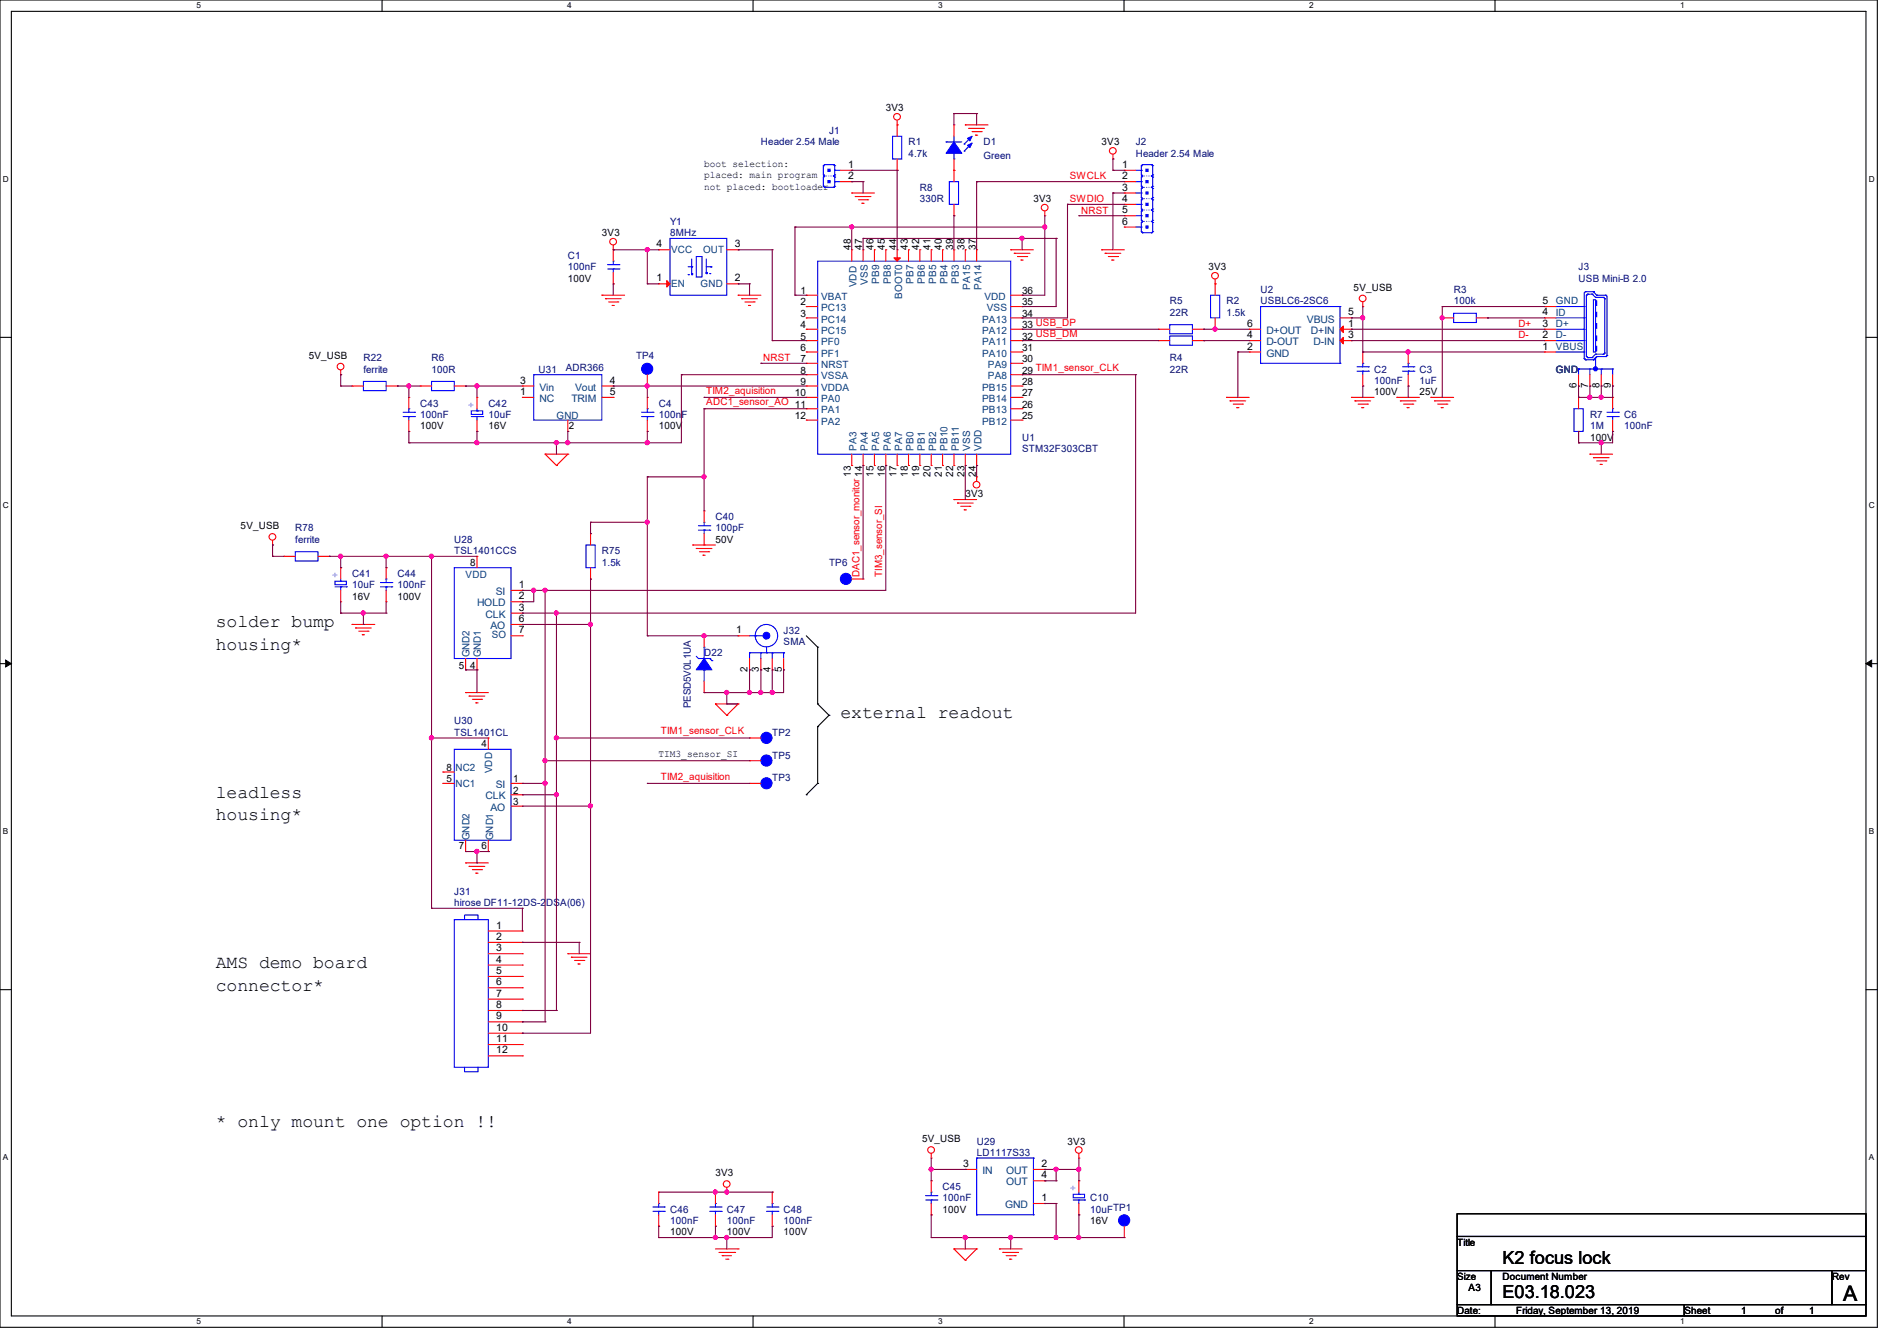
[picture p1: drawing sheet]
<svg xmlns="http://www.w3.org/2000/svg" width="297mm" height="210mm" viewBox="0 0 297 210" stroke-linecap="round" stroke-linejoin="round" font-family="sans-serif">
<path d="M0 0h293.9v207.9h-293.9zM1.8 1.8h290.3v204.3h-290.3z" fill="none" stroke="#000" stroke-width=".17"/>
<g fill="#fff">
<path d="M30.8 .2h.7v1.4h-.7z"/>
<path d="M30.8 206.2h.7v1.4h-.7z"/>
</g>
<path d="M59.8 0v1.8M59.8 206.1v1.8" fill="none" stroke="#000" stroke-width=".17"/>
<g fill="#fff">
<path d="M88.8 .2h.7v1.4h-.7z"/>
<path d="M88.8 206.2h.7v1.4h-.7z"/>
</g>
<path d="M117.9 0v1.8M117.9 206.1v1.8" fill="none" stroke="#000" stroke-width=".17"/>
<g fill="#fff">
<path d="M146.9 .2h.7v1.4h-.7z"/>
<path d="M146.9 206.2h.7v1.4h-.7z"/>
</g>
<path d="M176 0v1.8M176 206.1v1.8" fill="none" stroke="#000" stroke-width=".17"/>
<g fill="#fff">
<path d="M205 .2h.7v1.4h-.7z"/>
<path d="M205 206.2h.7v1.4h-.7z"/>
</g>
<path d="M234.1 0v1.8M234.1 206.1v1.8" fill="none" stroke="#000" stroke-width=".17"/>
<g fill="#fff">
<path d="M263.1 .2h.6v1.4h-.6z"/>
<path d="M263.1 206.2h.6v1.4h-.6z"/>
<path d="M.5 27.3h.9v1.4h-.9z"/>
<path d="M292.6 27.3h.9v1.4h-.9z"/>
<path d="M.5 78.4h.9v1.4h-.9z"/>
<path d="M292.6 78.4h.9v1.4h-.9z"/>
</g>
<path d="M0 52.8h1.8M292.1 52.8h1.8" fill="none" stroke="#000" stroke-width=".17"/>
<g fill="#fff">
<path d="M.5 129.5h.8v1.4h-.8z"/>
<path d="M292.6 129.5h.8v1.4h-.8z"/>
</g>
<path d="M0 103.9h1.8M292.1 103.9h1.8" fill="none" stroke="#000" stroke-width=".17"/>
<path d="M.9 103.4l.9 .5-.9 .5zM292.1 103.9l.9-.5v1z" fill="#000" stroke="#000" stroke-width=".16"/>
<g fill="#fff">
<path d="M.5 180.5h.8v1.4h-.8z"/>
<path d="M292.6 180.5h.8v1.4h-.8z"/>
</g>
<g fill="none" stroke="#000" stroke-width=".17">
<path d="M126.2 99.6l1.8 1.7M128 101.3h.1M128 110.2h.1M128 113.8h.1M128 101.3v8.9M128 113.8v8.9M128 110.2l1.8 1.8M129.8 112h.1M129.8 112l-1.8 1.8M126.2 124.5h.1M128 122.7h.1M128 122.7l-1.8 1.8"/>
<path d="M0 155h1.8M292.1 155h1.8M228.1 190.1h64v3.5h-64zM228.1 193.6h64v5.4h-64zM228.1 199h5.4v5.3h-5.4zM233.5 199h53.3v5.3h-53.3zM286.8 199h5.3v5.3h-5.3zM228.1 204.3h35.6v1.8h-35.6zM263.7 204.3h28.4v1.8h-28.4z"/>
</g>
<g fill="none" stroke="#f00" stroke-width=".17">
<path d="M140.5 19.6h.1M140.5 18.8v2.5M149.4 19.6h.1M149.4 19.6v1.7M151.1 19.6h.1M151.1 19.6h3.6M96 39.1h.1M96 38.4v2.5M103.1 39.1h.1M103.1 39.1h1.8M113.8 39.1h1.8M115.6 39.1h.1"/>
<path d="M131.6 26.7h1.7M131.6 28.4h1.7M133.3 30.2h.1M133.3 26.7h.1M133.3 28.4h.1M133.3 39.1h.1M133.3 30.2h3.6M133.3 39.1v1.8M133.9 30.8h.1M133.9 30.8h2.5M134.4 31.3h1.4M135 31.8h.1"/>
<path d="M135 31.8h.3M135.1 39.1h.1M135.1 39.1v1.8M135.8 31.3h.1M136.9 39.1h.1M136.9 39.1v1.8M138.7 39.1h.1M138.7 39.1v1.8M140.5 39.1h.1M140.5 26.7h.1M140.5 24.9v1.8M140.5 39.1v1.8"/>
<path d="M142.2 39.1h.1M142.2 39.1v1.8M144 39.1h.1M144 39.1v1.8M145.8 39.1h.1M145.8 39.1v1.8M147.6 39.1h.1M147.6 39.1v1.8M149.4 39.1h.1M149.4 33.8h.1M149.4 26.7h.1M149.4 24.9v3.5"/>
<path d="M149.4 32v1.8M149.4 39.1v1.8M151.1 39.1h.1M151.1 39.1v1.8M151.7 20.1h.1M151.7 20.1h2.4M152.2 20.6h1.4M152.7 21.2h.1M152.7 21.2h.4M152.9 39.1h.1M152.9 39.1v1.8M153.6 20.6h.1"/>
<path d="M158.2 39.1h.1M158.2 39.1h3.6M158.8 39.7h.1M158.8 39.7h2.4M163.6 33.8h.1M163.6 33.1v.7M172.5 39.1h.1M172.5 39.1h3.5M173 39.7h.1M173 39.7h2.5M174.2 24.9h.1M174.2 24.2v.7"/>
<path d="M176 26.7h.1M176 28.4h.1M176 30.2h.1M176 32h.1M176 33.8h.1M176 35.6h.1M176 30.2h1.8M176 26.7h1.8M176 28.4h1.8M176 32h1.8M176 33.8h1.8M176 35.6h1.8"/>
<path d="M53.3 58.7h.1M53.3 58v.7M94.2 46.2h.1M94.2 46.2h3.6M94.8 46.8h.1M94.8 46.8h2.4M95.3 47.3h1.4M95.8 47.8h.1M95.8 47.8h.4M96 44.4h.1M96 42.7v1.7M96.7 47.3h.1"/>
<path d="M101.3 58.7v1.8M103.1 44.4h.1M103.1 44.4h1.8M113.8 44.4h1.8M115.6 46.2h.1M115.6 44.4h.1M115.6 46.2h3.5M116.1 46.8h.1M116.1 46.8h2.5M116.6 47.3h1.5M117.2 47.8h.1M117.2 47.8h.3"/>
<path d="M118.1 47.3h.1M126.2 46.2h.1M126.2 48h.1M126.2 49.8h.1M126.2 51.6h.1M126.2 53.3h.1M126.2 55.1h.1M126.2 56.9h.1M126.2 58.7h.1M126.2 46.2h1.8M126.2 55.1h1.8M126.2 53.3h1.8"/>
<path d="M126.2 51.6h1.8M126.2 49.8h1.8M126.2 48h1.8M126.2 56.9h1.8M126.2 58.7h1.8M158.2 46.2h1.8M158.2 55.1h1.8M158.2 53.3h1.8M158.2 51.6h1.8M158.2 49.8h1.8M158.2 48h1.8M158.2 56.9h1.8"/>
<path d="M158.2 58.7h1.8M159.3 40.2h1.4M159.9 40.7h.1M159.9 40.7h.3M160 58.7h.1M160 56.9h.1M160 55.1h.1M160 53.3h.1M160 51.6h.1M160 49.8h.1M160 48h.1M160 46.2h.1"/>
<path d="M160.7 40.2h.1M173.5 40.2h1.5M174.1 40.7h.1M174.1 40.7h.3M175 40.2h.1M181.4 51.6h.1M181.4 53.3h.1M181.4 53.3h1.7M181.4 51.6h1.7M186.7 53.3h1.8M186.7 51.6h1.8M188.5 51.6h.1"/>
<path d="M188.5 53.3h.1M190.2 44.4h.1M190.2 51.6h.1M190.2 43.7v2.5M190.2 49.8v1.8M195.6 55.1h.1M195.6 51.6h.1M195.6 53.3h.1M195.6 55.1h1.8M195.6 53.3h1.8M195.6 51.6h1.8M209.8 53.3h1.8"/>
<path d="M209.8 51.6h1.8M209.8 49.8h1.8M211.6 51.6h.1M211.6 53.3h.1M211.6 49.8h.1M213.4 48h.1M213.4 55.1h.1M213.4 47.3v.7M213.4 55.1v1.8M213.4 58.7v1.8M220.5 55.1h.1M220.5 55.1v1.8"/>
<path d="M220.5 58.7v1.8M225.8 49.8h.1M225.8 49.8h1.8M231.1 49.8h1.8M232.9 49.8h.1M241.8 55.1h.1M241.8 53.3h.1M241.8 51.6h.1M241.8 49.8h.1M241.8 48h.1M241.8 55.1h1.8M241.8 53.3h1.8"/>
<path d="M241.8 51.6h1.8M241.8 49.8h1.8M241.8 48h1.8M247.1 58.7v1.8M248.9 58.7v1.8M250.7 58.7v1.8M252.5 58.7v1.8M55.1 60.5h.1M55.1 60.5h1.8M60.5 60.5h1.7M62.2 60.5h.1M64 67.6h.1"/>
<path d="M64 62.2h.1M64 62.2v1.8M64 65.8v1.8M65.8 60.5h.1M65.8 60.5h1.8M71.1 60.5h1.8M72.9 60.5h.1M74.7 62.2h.1M74.7 67.6h.1M74.7 62.2v1.8M74.7 65.8v1.8M81.8 62.2h.1"/>
<path d="M81.8 60.5h.1M81.8 62.2h1.8M81.8 60.5h1.8M85.3 71.1h.1M85.3 71.1h3.6M85.3 71.1l1.8 1.8M87.1 72.9h.1M88.9 71.1h.1M88.9 67.6h.1M88.9 71.1l-1.8 1.8M88.9 65.8v1.8M94.2 62.2h1.8"/>
<path d="M94.2 60.5h1.8M96 60.5h.1M96 62.2h.1M101.3 67.6h.1M101.3 62.2h.1M101.3 60.5h.1M101.3 62.2v1.8M101.3 65.8v1.8M126.2 60.5h.1M126.2 62.2h.1M126.2 64h.1M126.2 65.8h.1"/>
<path d="M126.2 62.2h1.8M126.2 60.5h1.8M126.2 64h1.8M126.2 65.8h1.8M133.3 72.9h.1M133.3 71.1v1.8M135.1 72.9h.1M135.1 71.1v1.8M136.9 72.9h.1M136.9 71.1v1.8M138.7 72.9h.1M138.7 71.1v1.8"/>
<path d="M140.5 72.9h.1M140.5 71.1v1.8M142.2 72.9h.1M142.2 71.1v1.8M144 72.9h.1M144 71.1v1.8M145.8 72.9h.1M145.8 71.1v1.8M147.6 72.9h.1M147.6 71.1v1.8M149.4 78.2h.1M149.4 72.9h.1"/>
<path d="M149.4 78.2h3.5M149.4 71.1v1.8M149.9 78.8h.1M149.9 78.8h2.5M150.4 79.3h1.4M151 79.8h.1M151 79.8h.3M151.1 72.9h.1M151.1 71.1v1.8M151.8 79.3h.1M152.9 74.7h.1M152.9 72.9h.1"/>
<path d="M152.9 71.1v1.8M152.9 74.7v.7M158.2 62.2h1.8M158.2 60.5h1.8M158.2 64h1.8M158.2 65.8h1.8M160 65.8h.1M160 64h.1M160 62.2h.1M160 60.5h.1M192 62.2h.1M192 62.2h3.6"/>
<path d="M192.6 62.8h.1M192.6 62.8h2.4M193.1 63.3h1.4M193.6 63.8h.1M193.6 63.8h.4M194.5 63.3h.1M211.6 62.2h.1M211.6 62.2h3.5M212.1 62.8h.1M212.1 62.8h2.5M212.6 63.3h1.5M213.2 63.8h.1"/>
<path d="M213.2 63.8h.3M213.4 60.5h.1M214.1 63.3h.1M218.7 62.2h.1M218.7 62.2h3.5M219.2 62.8h.1M219.2 62.8h2.5M219.8 63.3h1.4M220.3 63.8h.1M220.3 63.8h.3M220.5 60.5h.1M221.2 63.3h.1"/>
<path d="M224 62.2h.1M224 62.2h3.6M224.6 62.8h.1M224.6 62.8h2.4M225.1 63.3h1.4M225.6 63.8h.1M225.6 63.8h.4M226.5 63.3h.1M247.1 60.5h.1M247.1 69.3h.1M247.1 62.2h.1M247.1 62.2v1.8"/>
<path d="M247.1 67.6v1.7M248.9 71.1h.1M248.9 60.5h.1M248.9 71.1h3.6M249.5 71.7h.1M249.5 71.7h2.4M250 72.2h1.4M250.5 72.7h.1M250.5 72.7h.4M250.7 60.5h.1M251.4 72.2h.1M252.5 60.5h.1"/>
<path d="M252.5 67.6h.1M252.5 62.2h.1M252.5 62.2v1.8M252.5 65.8v1.8M42.7 85.3h.1M42.7 84.6v.7M44.4 87.1h.1M44.4 87.1h1.8M49.8 87.1h1.8M51.6 87.1h.1M53.3 88.9h.1M53.3 94.2h.1"/>
<path d="M53.3 88.9v1.8M53.3 92.5v1.7M55.1 97.8h.1M55.1 97.8h3.6M55.7 98.3h.1M55.7 98.3h2.4M56.2 98.8h1.4M56.7 99.4h.1M56.7 99.4h.4M57.6 98.8h.1M60.5 94.2h.1M60.5 88.9h.1"/>
<path d="M60.5 88.9v1.8M60.5 92.5v1.7M74.7 87.1h.1M74.7 87.1v1.8M80 97.8h1.8M80 99.6h1.8M80 92.5h1.8M80 94.2h1.8M80 96h1.8M81.8 92.5h.1M81.8 94.2h.1M81.8 96h.1"/>
<path d="M81.8 97.8h.1M81.8 99.6h.1M92.5 90.7h.1M92.5 83.6h.1M92.5 83.6v1.7M92.5 88.9v1.8M108.5 85.3h.1M108.5 85.3h3.5M109 85.9h.1M109 85.9h2.5M109.5 86.4h1.5M110.1 87h.1"/>
<path d="M110.1 87h.3M110.2 85.3h.1M110.2 80h.1M110.2 99.6h.1M110.2 80v1.8M110.2 83.6v1.7M110.2 99.6v1.7M111 86.4h.1M115.6 99.6h.1M115.6 99.6h1.7M133.3 90.7h1.8M135.1 90.7h.1"/>
<path d="M72.9 108.5h.1M72.9 104.9h.1M72.9 108.5h3.6M72.9 103.1v1.8M73.4 109h.1M73.4 109h2.5M74 109.5h1.4M74.5 110.1h.1M74.5 110.1h.3M74.7 104.9h.1M74.7 103.1v1.8M75.4 109.5h.1"/>
<path d="M76.5 115.6h.1M76.5 115.6v1.7M110.2 108.5h.1M110.2 106.7v1.8M112 110.2h.1M112 110.2h3.6M112 110.2l1.8 1.8M113.8 112h.1M115.6 110.2h.1M115.6 110.2l-1.8 1.8M117.3 115.6h.1M117.3 104.9h.1"/>
<path d="M117.3 119.1h.1M117.3 115.6h1.8M117.3 103.1v1.8M117.3 119.1h1.8M119.1 104.9h.1M119.1 103.1v1.8M120.9 104.9h.1M120.9 103.1v1.8M122.7 104.9h.1M122.7 103.1v1.8M69.3 122.7h.1M69.3 120.9h.1"/>
<path d="M69.3 122.7h1.8M69.3 120.9h1.8M72.9 135.1h.1M72.9 133.3h.1M72.9 135.1h3.6M72.9 131.6v1.7M73.4 135.7h.1M73.4 135.7h2.5M74 136.2h1.4M74.5 136.7h.1M74.5 136.7h.3M75.4 136.2h.1"/>
<path d="M76.5 133.3h.1M76.5 131.6v1.7M80 122.7h1.8M80 124.5h1.8M80 126.2h1.8M81.8 122.7h.1M81.8 124.5h.1M81.8 126.2h.1M117.3 122.7h.1M117.3 122.7h1.8M76.5 149.4h5.3M76.5 145.8h5.3"/>
<path d="M76.5 147.6h5.3M76.5 151.1h5.3M76.5 152.9h5.3M76.5 154.7h5.3M76.5 156.5h5.3M76.5 158.2h5.3M81.8 145.8h.1M81.8 147.6h.1M81.8 149.4h.1M81.8 151.1h.1M81.8 152.9h.1M81.8 154.7h.1"/>
<path d="M81.8 156.5h.1M81.8 158.2h.1M88.9 149.4h.1M88.9 149.4h3.6M89.5 149.9h.1M89.5 149.9h2.4M90 150.4h1.4M90.5 151h.1M90.5 151h.3M91.4 150.4h.1M76.5 160h5.3M76.5 161.8h5.3"/>
<path d="M76.5 163.6h5.3M76.5 165.4h5.3M81.8 160h.1M81.8 161.8h.1M81.8 163.6h.1M81.8 165.4h.1M103.1 192h.1M103.1 186.7h.1M103.1 186.7v1.8M103.1 190.2v1.8M112 192h.1M112 186.7h.1"/>
<path d="M112 195.6h3.6M112 186.7v1.8M112 190.2v1.8M112.6 196.1h2.4M113.1 196.6h.1M113.1 196.6h1.4M113.6 197.2h.4M113.8 186.7h.1M113.8 186v.7M114 197.2h.1M115 196.1h.1M115.6 195.6h.1"/>
<path d="M120.9 192h.1M120.9 186.7h.1M120.9 186.7v1.8M120.9 190.2v1.8M145.8 181.4h.1M145.8 190.2h.1M145.8 184.9h.1M145.8 180.6v.8M145.8 184.9v1.8M145.8 188.5v1.7M149.4 195.6h.1M149.4 195.6h3.5"/>
<path d="M149.4 195.6l1.7 1.8M151.1 197.4h.1M151.1 183.1h.1M151.1 183.1h1.8M152.9 195.6h.1M152.9 195.6l-1.8 1.8M156.5 195.6h.1M156.5 195.6h3.5M157 196.1h.1M157 196.1h2.5M157.5 196.6h1.5M158.1 197.2h.1"/>
<path d="M158.1 197.2h.3M159 196.6h.1M161.8 188.5h1.8M161.8 183.1h1.8M161.8 184.9h1.8M163.6 188.5h.1M163.6 183.1h.1M163.6 184.9h.1M168.9 181.4h.1M168.9 184.9h.1M168.9 190.2h.1M168.9 180.6v.8"/>
<path d="M168.9 184.9v1.8M168.9 188.5v1.7M176 193.8h.1M176 192v1.8"/>
<circle cx="140.5" cy="18.3" r=".52"/>
<circle cx="96" cy="37.8" r=".52"/>
<circle cx="163.6" cy="32.5" r=".52"/>
<circle cx="174.2" cy="23.6" r=".52"/>
<circle cx="53.3" cy="57.4" r=".52"/>
<circle cx="190.2" cy="43.2" r=".52"/>
<circle cx="213.3" cy="46.7" r=".52"/>
<circle cx="152.9" cy="75.9" r=".52"/>
<circle cx="42.7" cy="84.1" r=".52"/>
<circle cx="113.8" cy="185.4" r=".52"/>
<circle cx="145.8" cy="180.1" r=".52"/>
<circle cx="168.9" cy="180.1" r=".52"/>
</g>
<g fill="none" stroke="#00f" stroke-width=".17">
<path d="M104.9 37.3h8.9v8.9h-8.9zM128.9 27.4h.1M128.9 26h.1M128.9 27.7h.1M128.9 29.2h.1M128.9 27.4l.2 .2M128.9 26v1.4M128.9 27.7v1.5M128.9 29.2l.2 .1M129.1 25.8h.1M129.1 27.6h.1M129.1 29.3h.1"/>
<path d="M129.1 25.8l-.2 .2M129.1 25.8h1.4M129.1 27.6l-.2 .1M129.1 29.3h1.4M130.5 27.6h.1M130.5 25.8h.1M130.5 29.3h.1M130.5 25.8l.2 .2M130.5 27.6l.2 .1M130.7 26h.1M130.7 27.4h.1M130.7 26.7h.1"/>
<path d="M130.7 29.2h.1M130.7 27.7h.1M130.7 28.4h.1M130.7 27.4l-.2 .2M130.7 26v1.4M130.7 27.7v1.5M130.7 26.7h.9M130.7 29.2l-.2 .1M130.7 28.4h.9M139.7 21.3h1.5v3.6h-1.5zM148.1 22.2h.1M148.1 22.2h2.5"/>
<path d="M148.6 28.4h1.5v3.6h-1.5zM149.4 24.9h.1M149.4 21.3v3.6M151 23.7h.1M151 22.6h.1M152 22.6l-1 1.1M152 21.5l-1 1.1M177.8 26.7h.9M177.8 28.4h.9M177.8 30.2h.9M177.8 32h.9M177.8 33.8h.9"/>
<path d="M177.8 35.6h.9M178.7 27.7h.1M178.7 26h.1M178.7 27.4h.1M178.7 29.2h.1M178.7 26.7h.1M178.7 28.4h.1M178.7 30.9h.1M178.7 29.5h.1M178.7 30.2h.1M178.7 32.7h.1M178.7 32h.1"/>
<path d="M178.7 31.3h.1M178.7 33.1h.1M178.7 34.5h.1M178.7 33.8h.1M178.7 36.3h.1M178.7 35.6h.1M178.7 34.8h.1M178.7 27.4l.2 .2M178.7 29.2l.2 .1M178.7 26v1.4M178.7 27.7v1.5M178.7 29.5v1.4"/>
<path d="M178.7 31.3v1.4M178.7 33.1v1.4M178.7 34.8v1.5M178.7 30.9l.2 .2M178.7 32.7l.2 .2M178.7 34.5l.2 .2M178.7 36.3l.2 .1M178.9 27.6h.1M178.9 25.8h.1M178.9 29.3h.1M178.9 31.1h.1M178.9 32.9h.1"/>
<path d="M178.9 34.7h.1M178.9 36.4h.1M178.9 25.8h1.4M178.9 27.6l-.2 .1M178.9 25.8l-.2 .2M178.9 29.3l-.2 .2M178.9 31.1l-.2 .2M178.9 32.9l-.2 .2M178.9 36.4h1.4M178.9 34.7l-.2 .1M180.3 25.8h.1M180.3 27.6h.1"/>
<path d="M180.3 29.3h.1M180.3 31.1h.1M180.3 32.9h.1M180.3 36.4h.1M180.3 34.7h.1M180.3 25.8l.2 .2M180.3 27.6l.2 .1M180.3 29.3l.2 .2M180.3 31.1l.2 .2M180.3 32.9l.2 .2M180.3 34.7l.2 .1M180.5 29.2h.1"/>
<path d="M180.5 27.4h.1M180.5 26h.1M180.5 27.7h.1M180.5 29.5h.1M180.5 30.9h.1M180.5 31.3h.1M180.5 32.7h.1M180.5 34.5h.1M180.5 33.1h.1M180.5 36.3h.1M180.5 34.8h.1M180.5 29.2l-.2 .1"/>
<path d="M180.5 27.4l-.2 .2M180.5 26v1.4M180.5 27.7v1.5M180.5 29.5v1.4M180.5 31.3v1.4M180.5 33.1v1.4M180.5 34.8v1.5M180.5 30.9l-.2 .2M180.5 32.7l-.2 .2M180.5 34.5l-.2 .2M180.5 36.3l-.2 .1M56.9 59.7h3.6v1.5h-3.6z"/>
<path d="M67.6 59.7h3.5v1.5h-3.5zM83.6 58.7h10.6v7.1h-10.6zM95.1 42.1h1.8M95.1 41.4h1.8M96 40.9h.1M96 42.1h.1M96 40.9v.5M96 42.1v.6M96.9 42.1h.1M96.9 41.4h.1M107.7 43h.1M107.7 41.8h.6"/>
<path d="M108.3 42.8h.1M108.3 43h.1M108.3 41.8h.1M108.3 40.6v2.4M109 40.2h.9v3.2h-.9zM110.6 42.8h.1M110.6 42.7h.1M110.6 40.6v2.2M110.6 41.8h.7M111.1 42.8h.1M111.3 41.8h.1M128 40.9h30.2v30.2h-30.2z"/>
<path d="M183.1 50.8h3.6v1.5h-3.6zM183.1 52.6h3.6v1.5h-3.6zM189.5 46.2h1.5v3.6h-1.5zM197.4 48h.1M197.4 56.9h.1M197.4 48h12.4M197.4 48v8.9M197.4 56.9h12.4M209.8 56.9h.1M209.8 48h.1M209.8 48v8.9M212.5 58.1h1.7"/>
<path d="M212.5 57.4h1.7M213.4 56.9h.1M213.4 58.1h.1M213.4 56.9v.5M213.4 58.1v.6M214.2 58.1h.1M214.2 57.4h.1M219.6 58.1h1.8M219.6 57.4h1.8M220.5 56.9h.1M220.5 58.1h.1M220.5 56.9v.5"/>
<path d="M220.5 58.1v.6M221.4 58.1h.1M221.4 57.4h.1M227.6 49.1h3.5v1.4h-3.5zM243.6 48h4.4M243.6 49.8h4.4M243.6 51.6h4.4M243.6 53.3h4.4M243.6 55.1h4.4M247.1 57.8h.1M247.1 57.8h5.4M247.1 57.8v.9"/>
<path d="M248 56.2h.1M248 48h.1M248 49.8h.1M248 51.6h.1M248 53.3h.1M248 55.1h.1M248 56.2l.2 .1M248.2 45.7h.1M248.2 56.3h.1M248.2 45.7l-.2 .2v10.3M248.2 56.3h1.3M248.2 45.7h1.3"/>
<path d="M248.4 46.2h.1M248.4 55.8h.1M248.4 46.2v9.6M248.4 55.8l.2 .2M248.6 56h.1M248.6 46.1h.1M248.6 46.1l-.2 .1M248.6 56h.7M248.6 46.1h.7M248.9 57.8h.1M248.9 57.8v.9M249.3 56h.1"/>
<path d="M249.3 46.1h.1M249.3 46.1l.5 .5M249.5 46.9h.3v8.2h-.3zM249.5 56.3h.1M249.5 45.7h.1M249.5 45.7l.5 .5M249.8 47.1h.2v.7h-.2zM249.8 48.9h.2v.7h-.2zM249.8 50.7h.2v.7h-.2zM249.8 52.6h.2v.7h-.2zM249.8 54.2h.2v.7h-.2zM249.8 55.5h.1"/>
<path d="M249.8 46.6h.1M249.8 56h.1M249.8 55.5l-.5 .5M249.8 55.5h1.2M249.8 46.6h1.2M249.8 56v1.8M250 55.8h.1M250 46.2h.1M250 55.8h1.4M250 55.8l-.5 .5M250 46.2h1.4M250.7 57.8h.1"/>
<path d="M250.7 57.8v.9M251 55.5h.1M251 46.6h.1M251 46.6l.2 .2M251.2 55.3h.1M251.2 46.8h.1M251.2 55.3l-.2 .2M251.2 46.8v8.5M251.4 55.8h.1M251.4 46.2h.1M251.4 46.2l.2 .2v9.3M251.6 55.7h.1"/>
<path d="M251.6 55.7l-.2 .1M252.5 57.8h.1M252.5 57.8v.9M63.1 65.2h1.8M63.1 64.6h1.8M64 64h.1M64 65.2h.1M64 64v.6M64 65.2v.6M64.9 65.2h.1M64.9 64.6h.1M73.8 64.3h1.8v.6h-1.8z"/>
<path d="M73.8 65.2h1.8M74.7 64.3h.1M74.7 65.2h.1M74.7 64v.3M74.7 65.2v.6M75.6 65.2h.1M100.5 65.2h1.7M100.5 64.6h1.7M101.3 64h.1M101.3 65.2h.1M101.3 64v.6M101.3 65.2v.6"/>
<path d="M102.2 65.2h.1M102.2 64.6h.1M246.4 64h1.5v3.6h-1.5zM251.6 65.2h1.8M251.6 64.6h1.8M252.5 64h.1M252.5 65.2h.1M252.5 64v.6M252.5 65.2v.6M253.4 65.2h.1M253.4 64.6h.1M46.2 86.4h3.6v1.4h-3.6z"/>
<path d="M52.5 91h1.7v.6h-1.7zM52.5 91.9h1.7M53.3 91h.1M53.3 91.9h.1M53.3 90.7v.3M53.3 91.9v.6M54.2 91.9h.1M59.6 91.9h1.7M59.6 91.2h1.7M60.5 90.7h.1M60.5 91.9h.1M60.5 90.7v.5"/>
<path d="M60.5 91.9v.6M61.3 91.9h.1M61.3 91.2h.1M71.1 88.9h8.9v14.2h-8.9zM91.7 85.3h1.5v3.6h-1.5zM109.3 83h1.8M109.3 82.3h1.8M110.2 81.8h.1M110.2 83h.1M110.2 81.8v.5M110.2 83v.6M111.1 83h.1"/>
<path d="M111.1 82.3h.1M117.3 99.6h2.7M118.2 99.6h.1M71.1 117.3h8.9v14.3h-8.9zM109 102.8l.3 .3M109.3 103.1h.1M109.3 103.1h1.8M110.2 104.9h.1M110.2 101.3h.1M110.2 101.3v1.8M110.2 104.9v1.8M111.1 103.1h.1"/>
<path d="M111.1 103.1l.4 .4M111.5 103.5h.1M117.3 102.2h.1M117.3 102.2h5.4M117.3 102.2v.9M119.1 102.2h.1M119.1 102.2v.9M120 102.2h.1M120 101.3v.9M120.9 102.2h.1M120.9 102.2v.9M122.7 102.2h.1"/>
<path d="M122.7 102.2v.9M71.1 144h5.4v23.1h-5.4zM72.7 144v-.7h2.1v.7M72.7 167.1v.8h2.1v-.8M102.2 189.7h1.8M102.2 189h1.8M103.1 188.5h.1M103.1 189.7h.1M103.1 188.5v.5M103.1 189.7v.5M104 189.7h.1M104 189h.1"/>
<path d="M111.1 189.7h1.8M111.1 189h1.8M112 188.5h.1M112 189.7h.1M112 188.5v.5M112 189.7v.5M112.9 189.7h.1M112.9 189h.1M120 189.7h1.8M120 189h1.8M120.9 188.5h.1M120.9 189.7h.1"/>
<path d="M120.9 188.5v.5M120.9 189.7v.5M121.8 189.7h.1M121.8 189h.1M144.9 187.9h1.8M144.9 187.2h1.8M145.8 186.7h.1M145.8 187.9h.1M145.8 186.7v.5M145.8 187.9v.6M146.7 187.9h.1M146.7 187.2h.1"/>
<path d="M152.9 190.2h.1M152.9 181.4h.1M152.9 181.4v8.8M152.9 190.2h8.9M152.9 181.4h8.9M161.8 190.2h.1M161.8 181.4h.1M161.8 181.4v8.8M168 187h1.8v.6h-1.8zM168 187.9h1.8M168.9 187h.1M168.9 187.9h.1"/>
<path d="M168.9 186.7v.3M168.9 187.9v.6M169.8 187.9h.1"/>
<circle cx="120" cy="99.5" r="1.76"/>
</g>
<g fill="#00f" stroke="#00f" stroke-width=".17">
<path d="M129.6 26.5h.4v.3h-.4z" fill-rule="evenodd"/>
<path d="M129.6 28.3h.4v.3h-.4z" fill-rule="evenodd"/>
<path d="M179.4 26.5h.3v.3h-.3z" fill-rule="evenodd"/>
<path d="M179.4 28.3h.3v.3h-.3z" fill-rule="evenodd"/>
<path d="M179.4 30.1h.3v.3h-.3z" fill-rule="evenodd"/>
<path d="M179.4 31.8h.3v.4h-.3z" fill-rule="evenodd"/>
<path d="M179.4 33.6h.3v.4h-.3z" fill-rule="evenodd"/>
<path d="M179.4 35.4h.3v.3h-.3z" fill-rule="evenodd"/>
<path d="M149.4 22.2l1.2 1.8h-2.5z" fill-rule="evenodd"/>
<path d="M151.5 22.8l.7-.4-.4 .7z" fill-rule="evenodd"/>
<path d="M151.5 21.7l.7-.4-.4 .8z" fill-rule="evenodd"/>
<path d="M110.2 103.1l1.3 1.8h-2.5z" fill-rule="evenodd"/>
<circle cx="249.8" cy="57.8" r=".32"/>
<circle cx="176" cy="191.1" r=".87"/>
<circle cx="120" cy="115.5" r=".87"/>
<circle cx="120" cy="122.7" r=".87"/>
<circle cx="120" cy="99.5" r=".53"/>
<circle cx="120" cy="119.1" r=".87"/>
<circle cx="132.4" cy="90.7" r=".87"/>
<circle cx="101.3" cy="57.8" r=".87"/>
</g>
<path d="M129.1 27.6h1.4M130.5 27.6h.1M178.9 27.6h1.4M178.9 29.3h1.4M178.9 31.1h1.4M178.9 32.9h1.4M178.9 34.7h1.4M180.3 27.6h.1M180.3 29.3h.1M180.3 31.1h.1M180.3 32.9h.1M180.3 34.7h.1" fill="none" stroke="#00f" stroke-width=".17" stroke-dasharray="0 .3"/>
<g fill="#f00" stroke="#f00" stroke-width=".17">
<path d="M140 40.4h1l-.5 .5z"/>
<path d="M104.4 43.9l.5 .5-.5 .6z"/>
<path d="M209.8 51.6l.5-.5v1z"/>
<path d="M209.8 53.3l.5-.5v1z"/>
</g>
<g fill="none" stroke="#800040" stroke-width=".17">
<path d="M149.4 17.8h.1M149.4 17.8v1.8M149.4 17.8h3.5M152.9 17.8h.1M152.9 17.8v1.8M96 39.1h.1M96 39.1h7.1M101.3 39.1h.1M101.3 39.1v5.3M115.6 39.1h.1M115.6 39.1h5.3M120.9 39.1h.1"/>
<path d="M120.9 39.1v14.2M124.5 35.6h.1M124.5 35.6v10.6M124.5 35.6h39.1M133.3 26.7h.1M133.3 28.4h.1M133.3 35.6h.1M133.3 26.7h7.2M133.3 28.4h1.8M133.3 35.6v3.5M135.1 28.4h.1M135.1 37.3h.1"/>
<path d="M135.1 28.4v1.8M135.1 37.3v1.8M135.1 37.3h30.3M140.5 26.7h.1M140.5 26.7v12.4M149.4 33.8h.1M149.4 33.8v5.3M152.9 28.4h.1M152.9 28.4v10.7M152.9 28.4h23.1M160 37.3h.1M160 37.3v1.8"/>
<path d="M163.6 35.6h.1M163.6 33.8v12.4h-3.6M165.4 37.3h.1M165.4 37.3v10.7h-5.4M167.1 32h.1M167.1 32h8.9M167.1 32v17.8h-7.1M168.9 33.8h.1M168.9 33.8h7.1M174.2 24.9h.1M174.2 26.7h.1M174.2 30.2h.1"/>
<path d="M174.2 24.9v1.8M174.2 30.2v8.9M174.2 26.7h1.8M174.2 30.2h1.8M53.3 58.7h.1M53.3 58.7v1.8M96 44.4h.1M96 44.4v1.8M101.3 44.4h.1M101.3 44.4h1.8M106.7 58.7h.1M106.7 58.7h19.5"/>
<path d="M106.7 58.7v10.6h-42.7M115.6 44.4h.1M115.6 44.4h1.7M117.3 44.4h.1M117.3 44.4v1.8M119.1 56.9h.1M119.1 56.9h7.1M120.9 53.3h.1M120.9 53.3h5.3M124.5 46.2h.1M124.5 46.2h1.7M160 46.2h.1"/>
<path d="M160 48h.1M160 49.8h.1M160 51.6h.1M160 53.3h.1M160 58.7h.1M160 51.6h21.4M160 53.3h21.4M160 58.7h17.8M177.8 58.7h.1M177.8 58.7v37.3h-96M188.5 51.6h.1M188.5 53.3h.1"/>
<path d="M188.5 51.6h7.1M188.5 53.3h7.1M190.2 51.6h.1M193.8 55.1h.1M193.8 55.1v7.1M193.8 55.1h1.8M211.6 51.6h.1M211.6 53.3h.1M211.6 49.8h.1M211.6 49.8h1.8M211.6 51.6h30.2M211.6 53.3h30.2"/>
<path d="M213.4 49.8h.1M213.4 55.1h.1M213.4 48v7.1M213.4 55.1h28.4M220.5 55.1h.1M225.8 48h.1M225.8 49.8h.1M225.8 48h16M225.8 48v14.2M232.9 49.8h.1M232.9 49.8h8.9M53.3 60.5h.1"/>
<path d="M53.3 60.5h1.8M62.2 60.5h.1M62.2 60.5h3.6M64 60.5h.1M64 69.3h.1M64 67.6h.1M64 60.5v1.7M64 67.6v1.7M72.9 60.5h.1M72.9 60.5h8.9M74.7 60.5h.1M74.7 67.6h.1"/>
<path d="M74.7 69.3h.1M74.7 60.5v1.7M74.7 67.6v1.7M87.1 69.3h.1M87.1 69.3v1.8M88.9 67.6h.1M88.9 69.3h.1M88.9 67.6v1.7M96 60.5h.1M96 60.5h30.2M101.3 67.6h.1M101.3 69.3h.1"/>
<path d="M101.3 60.5h.1M101.3 74.7h.1M101.3 60.5v1.7M101.3 67.6v1.7M101.3 74.7v24.9M101.3 74.7h8.9M110.2 62.2h.1M110.2 64h.1M110.2 74.7h.1M110.2 62.2h16M110.2 64h16M110.2 64v16"/>
<path d="M135.1 72.9h.1M135.1 72.9v17.8M138.7 72.9h.1M138.7 72.9v19.6h-56.9M151.1 72.9h.1M151.1 72.9v5.3M152.9 72.9h.1M152.9 72.9v1.8M213.4 60.5h.1M213.4 60.5v1.7M220.5 60.5h.1M220.5 60.5v1.7"/>
<path d="M247.1 60.5h.1M247.1 62.2h.1M247.1 67.6h.1M247.1 69.3h.1M247.1 60.5v1.7M247.1 67.6v1.7M248.9 60.5h.1M248.9 62.2h.1M248.9 60.5v1.7M250.7 60.5h.1M250.7 62.2h.1M250.7 69.3h.1"/>
<path d="M250.7 60.5v1.7M250.7 69.3v1.8M252.5 60.5h.1M252.5 67.6h.1M252.5 60.5v1.7h-5.4M252.5 67.6v1.7h-5.4M42.7 85.3h.1M42.7 87.1h.1M42.7 87.1h1.7M42.7 85.3v1.8M51.6 87.1h.1M51.6 87.1h23.1"/>
<path d="M53.3 96h.1M53.3 88.9h.1M53.3 87.1h.1M53.3 96h7.2M53.3 87.1v1.8M53.3 94.2v1.8M56.9 96h.1M56.9 97.8h.1M56.9 96v1.8M60.5 87.1h.1M60.5 96h.1M60.5 88.9h.1"/>
<path d="M60.5 87.1v1.8M60.5 94.2v1.8M67.6 87.1h.1M67.6 87.1v55.1M81.8 92.5h.1M81.8 96h.1M81.8 94.2h.1M81.8 97.8h10.7M83.6 92.5h.1M83.6 92.5v1.7h-1.8M85.3 92.5h.1M85.3 92.5v67.5"/>
<path d="M87.1 96h.1M87.1 96v62.2M92.5 81.8h.1M92.5 97.8h.1M92.5 90.7h.1M92.5 83.6h.1M92.5 81.8h8.8M92.5 81.8v1.8M92.5 90.7v71.1h-10.7M101.3 99.6h.1M101.3 81.8h.1M101.3 99.6h14.3"/>
<path d="M110.2 99.6h.1M67.6 115.6h.1M67.6 115.6h8.9M72.9 104.9h.1M72.9 104.9h1.8M74.7 104.9h.1M74.7 104.9v3.6M85.3 119.1h.1M85.3 119.1h32M87.1 115.6h.1M87.1 115.6h30.2M110.2 108.5h.1"/>
<path d="M113.8 108.5h.1M113.8 110.2h.1M113.8 108.5v1.7M113.8 110.2h1.8M117.3 104.9h.1M117.3 108.5h.1M117.3 104.9v3.6M119.1 104.9h.1M119.1 108.5h.1M119.1 104.9v3.6M120.9 104.9h.1M120.9 108.5h.1"/>
<path d="M120.9 104.9v3.6M122.7 104.9h.1M122.7 104.9v3.6h-12.5M72.9 133.3h3.6M74.7 133.3h.1M74.7 135.1h.1M74.7 133.3v1.8M76.5 133.3h.1M81.8 122.7h.1M81.8 124.5h.1M81.8 122.7h3.5M81.8 124.5h5.3"/>
<path d="M81.8 126.2h10.7M92.5 126.2h.1M101.3 122.7h.1M101.3 122.7h16M67.6 142.2h.1M67.6 142.2h14.2M81.8 147.6h.1M81.8 142.2h.1M81.8 158.2h.1M81.8 147.6h8.9M81.8 142.2v3.6M81.8 158.2h5.3"/>
<path d="M87.1 158.2h.1M90.7 147.6h.1M90.7 147.6v1.8M81.8 160h.1M81.8 161.8h.1M81.8 160h3.5M85.3 160h.1M103.1 192h.1M103.1 193.8h.1M103.1 186.7h17.8M103.1 192v1.8M112 186.7h.1"/>
<path d="M112 192h.1M112 193.8h.1M112 192v1.8M113.8 193.8h.1M113.8 186.7h.1M113.8 193.8v1.8M120.9 186.7h.1M120.9 192h.1M120.9 192v1.8h-17.8M145.8 183.1h.1M145.8 193.8h.1M145.8 190.2h.1"/>
<path d="M145.8 184.9h.1M145.8 193.8h30.2M145.8 183.1h5.3M145.8 181.4v3.5M145.8 190.2v3.6M151.1 183.1h.1M151.1 193.8h.1M151.1 193.8v1.8M158.2 193.8h.1M158.2 193.8v1.8M163.6 183.1h.1M163.6 184.9h.1"/>
<path d="M163.6 188.5h.1M163.6 183.1h5.3M163.6 184.9h1.8M163.6 188.5h1.8M165.4 188.5h.1M165.4 193.8h.1M165.4 183.1h.1M165.4 184.9h.1M165.4 183.1v1.8M165.4 188.5v5.3M168.9 190.2h.1M168.9 193.8h.1"/>
<path d="M168.9 183.1h.1M168.9 184.9h.1M168.9 181.4v3.5M168.9 190.2v3.6"/>
</g>
<g fill="#f0f" stroke="#f0f" stroke-width=".17">
<circle cx="163.6" cy="35.5" r=".32"/>
<circle cx="133.3" cy="35.5" r=".32"/>
<circle cx="160" cy="37.3" r=".32"/>
<circle cx="101.3" cy="39.1" r=".32"/>
<circle cx="213.3" cy="49.8" r=".32"/>
<circle cx="225.8" cy="49.8" r=".32"/>
<circle cx="190.2" cy="51.5" r=".32"/>
<circle cx="220.5" cy="55.1" r=".32"/>
<circle cx="248.9" cy="62.2" r=".32"/>
<circle cx="250.7" cy="62.2" r=".32"/>
<circle cx="250.7" cy="69.3" r=".32"/>
<circle cx="110.2" cy="99.5" r=".32"/>
<circle cx="112" cy="186.7" r=".32"/>
<circle cx="112" cy="193.8" r=".32"/>
<circle cx="113.8" cy="193.8" r=".32"/>
<circle cx="145.8" cy="183.1" r=".32"/>
<circle cx="151.1" cy="193.8" r=".32"/>
<circle cx="168.9" cy="193.8" r=".32"/>
<circle cx="165.3" cy="193.8" r=".32"/>
<circle cx="158.2" cy="193.8" r=".32"/>
<circle cx="83.5" cy="92.4" r=".32"/>
<circle cx="110.2" cy="74.7" r=".32"/>
<circle cx="85.3" cy="92.4" r=".32"/>
<circle cx="85.3" cy="119.1" r=".32"/>
<circle cx="87.1" cy="115.5" r=".32"/>
<circle cx="87.1" cy="96" r=".32"/>
<circle cx="92.4" cy="126.2" r=".32"/>
<circle cx="92.4" cy="97.8" r=".32"/>
<circle cx="74.7" cy="60.4" r=".32"/>
<circle cx="64" cy="60.4" r=".32"/>
<circle cx="101.3" cy="60.4" r=".32"/>
<circle cx="87.1" cy="69.3" r=".32"/>
<circle cx="74.7" cy="69.3" r=".32"/>
<circle cx="101.3" cy="69.3" r=".32"/>
<circle cx="88.9" cy="69.3" r=".32"/>
<circle cx="56.9" cy="96" r=".32"/>
<circle cx="67.5" cy="115.5" r=".32"/>
<circle cx="67.5" cy="87.1" r=".32"/>
<circle cx="74.7" cy="133.3" r=".32"/>
<circle cx="113.8" cy="108.4" r=".32"/>
<circle cx="120.9" cy="108.4" r=".32"/>
<circle cx="119.1" cy="108.4" r=".32"/>
<circle cx="117.3" cy="108.4" r=".32"/>
<circle cx="87.1" cy="124.4" r=".32"/>
<circle cx="85.3" cy="122.7" r=".32"/>
<circle cx="101.3" cy="81.8" r=".32"/>
<circle cx="113.8" cy="186.7" r=".32"/>
<circle cx="60.4" cy="87.1" r=".32"/>
<circle cx="53.3" cy="87.1" r=".32"/>
<circle cx="165.3" cy="183.1" r=".32"/>
<circle cx="168.9" cy="183.1" r=".32"/>
</g>
<text font-size="3.3" x="288.6" y="203.7">A</text>
<g font-size="2.8">
<text x="33.8" y="98.3">solder bump</text>
<text x="33.8" y="101.8">housing*</text>
<text x="131.6" y="112.5">external readout</text>
<text x="33.8" y="124.9">leadless</text>
<text x="33.8" y="128.5">housing*</text>
<text x="33.8" y="151.6">AMS demo board</text>
<text x="33.8" y="155.2">connector*</text>
<text x="33.8" y="176.5">* only mount one option !!</text>
<text x="235.2" y="198">K2 focus lock</text>
<text x="235.2" y="203.3">E03.18.023</text>
</g>
<g font-size="1.6">
<text x="138.7" y="17.4">3V3</text>
<text x="172.5" y="22.8">3V3</text>
<text x="110.2" y="26.1">boot selection:</text>
<text x="110.2" y="27.9">placed: main program</text>
<text x="110.2" y="29.7">not placed: bootloader</text>
<text x="132.8" y="26.3">1</text>
<text x="132.8" y="28.1">2</text>
<text x="175.7" y="26.3">1</text>
<text x="175.7" y="28.1">2</text>
<text x="175.7" y="29.8">3</text>
<text x="161.8" y="31.7">3V3</text>
<text x="175.7" y="31.6">4</text>
<text x="175.7" y="33.4">5</text>
<text x="175.7" y="35.2">6</text>
<text x="94.2" y="37">3V3</text>
<text x="102.8" y="38.7">4</text>
<text x="115" y="38.7">3</text>
<text x="133.2" y="39.1" transform="rotate(-90 133.2 39.1)">48</text>
<text x="135" y="39.1" transform="rotate(-90 135 39.1)">47</text>
<text x="136.8" y="39.1" transform="rotate(-90 136.8 39.1)">46</text>
<text x="138.6" y="39.1" transform="rotate(-90 138.6 39.1)">45</text>
<text x="140.3" y="39.1" transform="rotate(-90 140.3 39.1)">44</text>
<text x="142.1" y="39.1" transform="rotate(-90 142.1 39.1)">43</text>
<text x="143.9" y="39.1" transform="rotate(-90 143.9 39.1)">42</text>
<text x="145.7" y="39.1" transform="rotate(-90 145.7 39.1)">41</text>
<text x="147.4" y="39.1" transform="rotate(-90 147.4 39.1)">40</text>
<text x="149.2" y="39.1" transform="rotate(-90 149.2 39.1)">39</text>
<text x="151" y="39.1" transform="rotate(-90 151 39.1)">38</text>
<text x="152.8" y="39.1" transform="rotate(-90 152.8 39.1)">37</text>
<text x="88.9" y="44.1">100V</text>
<text x="102.8" y="44.1">1</text>
<text x="115" y="44.1">2</text>
<text x="125.3" y="46.1">1</text>
<text x="125.3" y="47.8">2</text>
<text x="160" y="47.8">35</text>
<text x="160" y="46.1">36</text>
<text x="189.2" y="42.3">3V3</text>
<text x="211.9" y="45.6">5V_USB</text>
<text x="241.5" y="47.6">5</text>
<text x="125.3" y="49.6">3</text>
<text x="125.3" y="51.4">4</text>
<text x="125.3" y="53.2">5</text>
<text x="160" y="53.2">32 USB_DM</text>
<text x="160" y="51.4">33 USB_DP</text>
<text x="160" y="49.6">34</text>
<text x="195.3" y="51.2">6</text>
<text x="195.3" y="53">4</text>
<text x="211.1" y="51.2">1</text>
<text x="211.1" y="53">3</text>
<text x="211.1" y="49.4">5</text>
<text x="241.5" y="53">2</text>
<text x="241.5" y="51.2">3</text>
<text x="241.5" y="49.4">4</text>
<text x="48.3" y="56.2">5V_USB</text>
<text x="125.3" y="54.9">6</text>
<text x="125.3" y="56.7">7</text>
<text x="125.3" y="58.5">8</text>
<text x="160" y="58.5">29 TIM1_sensor_CLK</text>
<text x="160" y="56.7">30</text>
<text x="160" y="54.9">31</text>
<text x="195.3" y="54.7">2</text>
<text x="241.5" y="54.7">1</text>
<text x="81.5" y="61.8">1</text>
<text x="81.5" y="60.1">3</text>
<text x="95.5" y="60.1">4</text>
<text x="95.5" y="61.8">5</text>
<text x="124.5" y="62.1">10</text>
<text x="124.5" y="65.6">12</text>
<text x="125.3" y="60.3">9</text>
<text x="160" y="65.6">25</text>
<text x="160" y="63.8">26</text>
<text x="160" y="62.1">27</text>
<text x="160" y="60.3">28</text>
<text x="215.2" y="61.9">100V</text>
<text x="222.3" y="61.9">25V</text>
<text x="246.8" y="60.8" transform="rotate(-90 246.8 60.8)">6</text>
<text x="248.6" y="60.8" transform="rotate(-90 248.6 60.8)">7</text>
<text x="250.4" y="60.8" transform="rotate(-90 250.4 60.8)">8</text>
<text x="252.2" y="60.8" transform="rotate(-90 252.2 60.8)">9</text>
<text x="65.8" y="67.2">100V</text>
<text x="76.5" y="67.2">16V</text>
<text x="89.1" y="67.2">2</text>
<text x="103.1" y="67.2">100V</text>
<text x="248.9" y="69">100V</text>
<text x="133.2" y="74.7" transform="rotate(-90 133.2 74.7)">13</text>
<text x="135" y="74.7" transform="rotate(-90 135 74.7)">14</text>
<text x="136.8" y="74.7" transform="rotate(-90 136.8 74.7)">15</text>
<text x="138.6" y="74.7" transform="rotate(-90 138.6 74.7)">16</text>
<text x="140.3" y="74.7" transform="rotate(-90 140.3 74.7)">17</text>
<text x="142.1" y="74.7" transform="rotate(-90 142.1 74.7)">18</text>
<text x="143.9" y="74.7" transform="rotate(-90 143.9 74.7)">19</text>
<text x="145.7" y="74.7" transform="rotate(-90 145.7 74.7)">20</text>
<text x="147.4" y="74.7" transform="rotate(-90 147.4 74.7)">21</text>
<text x="149.2" y="74.7" transform="rotate(-90 149.2 74.7)">22</text>
<text x="151" y="74.7" transform="rotate(-90 151 74.7)">23</text>
<text x="151.1" y="77.9">3V3</text>
<text x="152.8" y="74.7" transform="rotate(-90 152.8 74.7)">24</text>
<text x="37.7" y="82.9">5V_USB</text>
<text x="73.6" y="88.6">8</text>
<text x="112" y="85">50V</text>
<text x="55.1" y="93.9">16V</text>
<text x="62.2" y="93.9">100V</text>
<text x="81.2" y="92.1">1</text>
<text x="81.2" y="93.9">2</text>
<text x="81.2" y="95.6">3</text>
<text x="81.2" y="97.4">6</text>
<text x="81.2" y="99.2">7</text>
<text x="115.2" y="99.2">1</text>
<text x="71.8" y="104.7">5</text>
<text x="73.6" y="104.7">4</text>
<text x="117.1" y="105.2" transform="rotate(-90 117.1 105.2)">2</text>
<text x="118.8" y="105.2" transform="rotate(-90 118.8 105.2)">3</text>
<text x="120.6" y="105.2" transform="rotate(-90 120.6 105.2)">4</text>
<text x="122.4" y="105.2" transform="rotate(-90 122.4 105.2)">5</text>
<text x="75.4" y="117">4</text>
<text x="103.1" y="118.6">TIM3_sensor_SI</text>
<text x="69.9" y="122.5">5</text>
<text x="69.9" y="120.7">8</text>
<text x="80.4" y="122.5">1</text>
<text x="80.4" y="124.3">2</text>
<text x="80.4" y="126.1">3</text>
<text x="71.8" y="133">7</text>
<text x="75.4" y="133">6</text>
<text x="77.7" y="145.4">1</text>
<text x="77.7" y="147.2">2</text>
<text x="77.7" y="149">3</text>
<text x="77.7" y="150.7">4</text>
<text x="77.7" y="152.5">5</text>
<text x="77.7" y="154.3">6</text>
<text x="77.7" y="156.1">7</text>
<text x="77.7" y="157.9">8</text>
<text x="77.7" y="159.6">9</text>
<text x="77.7" y="161.4">10</text>
<text x="77.7" y="163.2">11</text>
<text x="77.7" y="165">12</text>
<text x="144.4" y="178.9">5V_USB</text>
<text x="167.1" y="179.2">3V3</text>
<text x="112" y="184.2">3V3</text>
<text x="150.8" y="182.8">3</text>
<text x="163" y="182.8">2</text>
<text x="163" y="184.5">4</text>
<text x="147.6" y="189.9">100V</text>
<text x="163" y="188.1">1</text>
<text x="170.7" y="191.7">16V</text>
<text x="104.9" y="193.5">100V</text>
<text x="113.8" y="193.5">100V</text>
<text x="122.7" y="193.5">100V</text>
<text x="228.1" y="195.1">Title</text>
<text x="228.1" y="200.4">Size</text>
<text x="229.9" y="202.2">A3</text>
<text x="235.3" y="200.4">Document Number</text>
<text x="286.8" y="200.4">Rev</text>
<text x="228.1" y="205.7">Date:</text>
<text x="237.4" y="205.7">Friday, September 13, 2019</text>
<text x="263.7" y="205.7">Sheet</text>
<text x="272.6" y="205.7">1</text>
<text x="277.9" y="205.7">of</text>
<text x="283.3" y="205.7">1</text>
</g>
<g font-size="1.6" fill="#000080">
<text x="119.1" y="22.8">Header 2.54 Male</text>
<text x="129.8" y="21">J1</text>
<text x="142.2" y="22.8">R1</text>
<text x="154" y="22.8">D1</text>
<text x="177.8" y="22.8">J2</text>
<text x="142.2" y="24.6">4.7k</text>
<text x="144" y="29.9">R8</text>
<text x="154" y="24.9">Green</text>
<text x="177.8" y="24.6">Header 2.54 Male</text>
<text x="104.9" y="35.2">Y1</text>
<text x="144" y="31.7">330R</text>
<text x="88.9" y="40.6">C1</text>
<text x="104.9" y="37">8MHz</text>
<text x="88.9" y="42.3">100nF</text>
<text x="183.1" y="47.7">R5</text>
<text x="192" y="47.7">R2</text>
<text x="197.4" y="45.9">U2</text>
<text x="197.4" y="47.7">USBLC6-2SC6</text>
<text x="227.6" y="45.9">R3</text>
<text x="227.6" y="47.7">100k</text>
<text x="247.2" y="42.3">J3</text>
<text x="247.2" y="44.1">USB Mini-B 2.0</text>
<text x="183.1" y="49.4">22R</text>
<text x="192" y="49.4">1.5k</text>
<text x="56.9" y="56.6">R22</text>
<text x="56.9" y="58.3">ferrite</text>
<text x="67.6" y="56.6">R6</text>
<text x="67.6" y="58.3">100R</text>
<text x="84.3" y="58.3">U31</text>
<text x="88.6" y="58.2">ADR366</text>
<text x="99.6" y="56.2">TP4</text>
<text x="183.1" y="56.6">R4</text>
<text x="183.1" y="58.3">22R</text>
<text x="215.2" y="58.3">C2</text>
<text x="222.3" y="58.3">C3</text>
<text x="65.8" y="63.7">C43</text>
<text x="65.8" y="65.4">100nF</text>
<text x="76.5" y="63.7">C42</text>
<text x="76.5" y="65.4">10uF</text>
<text x="103.1" y="63.7">C4</text>
<text x="103.1" y="65.4">100nF</text>
<text x="215.2" y="60.1">100nF</text>
<text x="222.3" y="60.1">1uF</text>
<text x="248.9" y="65.4">R7</text>
<text x="254.3" y="65.4">C6</text>
<text x="160" y="69">U1</text>
<text x="160" y="70.8">STM32F303CBT</text>
<text x="248.9" y="67.2">1M</text>
<text x="254.3" y="67.2">100nF</text>
<text x="46.2" y="83.2">R78</text>
<text x="112" y="81.4">C40</text>
<text x="112" y="83.2">100pF</text>
<text x="46.2" y="85">ferrite</text>
<text x="71.1" y="85">U28</text>
<text x="71.1" y="86.8">TSL1401CCS</text>
<text x="94.2" y="86.8">R75</text>
<text x="94.2" y="88.6">1.5k</text>
<text x="129.8" y="88.6">TP6</text>
<text x="55.1" y="90.3">C41</text>
<text x="55.1" y="92.1">10uF</text>
<text x="62.2" y="90.3">C44</text>
<text x="62.2" y="92.1">100nF</text>
<text x="122.7" y="99.2">J32</text>
<text x="122.7" y="101">SMA</text>
<text x="110.2" y="102.8">D22</text>
<text x="71.1" y="113.5">U30</text>
<text x="108.2" y="111" transform="rotate(-90 108.2 111)">PESD5V0L1UA</text>
<text x="71.1" y="115.2">TSL1401CL</text>
<text x="120.9" y="115.2">TP2</text>
<text x="120.9" y="118.8">TP5</text>
<text x="120.9" y="122.3">TP3</text>
<text x="71.1" y="140.1">J31</text>
<text x="71.1" y="141.9">hirose DF11-12DS-2DSA(06)</text>
<text x="152.9" y="179.2">U29</text>
<text x="152.9" y="181">LD1117S33</text>
<text x="104.9" y="189.9">C46</text>
<text x="104.9" y="191.7">100nF</text>
<text x="113.8" y="189.9">C47</text>
<text x="113.8" y="191.7">100nF</text>
<text x="122.7" y="189.9">C48</text>
<text x="122.7" y="191.7">100nF</text>
<text x="147.6" y="186.4">C45</text>
<text x="147.6" y="188.1">100nF</text>
<text x="170.7" y="188.1">C10</text>
<text x="170.7" y="189.9">10uFTP1</text>
</g>
<g font-size="1.6" fill="#f00">
<text x="167.5" y="28.1">SWCLK</text>
<text x="167.5" y="31.7">SWDIO</text>
<text x="169.3" y="33.4">NRST</text>
<text x="237.7" y="51.2">D+</text>
<text x="237.7" y="53">D-</text>
<text x="119.5" y="56.6">NRST</text>
<text x="110.6" y="61.7">TIM2_aquisition</text>
<text x="110.6" y="63.5">ADC1_sensor_AO 11</text>
<text x="134.6" y="90.3" transform="rotate(-90 134.6 90.3)">DAC1_sensor_monitor</text>
<text x="138.1" y="90.3" transform="rotate(-90 138.1 90.3)">TIM3_sensor_SI</text>
<text x="103.5" y="115">TIM1_sensor_CLK</text>
<text x="103.5" y="122.1">TIM2_aquisition</text>
</g>
<g font-size="1.6" fill="#004080">
<text x="105.1" y="39.7">VCC</text>
<text x="110.1" y="39.7">OUT</text>
<text x="105.1" y="45">EN</text>
<text x="109.7" y="45">GND</text>
<text x="128.6" y="46.9">VBAT</text>
<text x="134.1" y="45" transform="rotate(-90 134.1 45)">VDD</text>
<text x="135.9" y="44.6" transform="rotate(-90 135.9 44.6)">VSS</text>
<text x="137.7" y="44.5" transform="rotate(-90 137.7 44.5)">PB9</text>
<text x="139.4" y="44.5" transform="rotate(-90 139.4 44.5)">PB8</text>
<text x="141.2" y="46.8" transform="rotate(-90 141.2 46.8)">BOOT0</text>
<text x="143" y="44.5" transform="rotate(-90 143 44.5)">PB7</text>
<text x="144.8" y="44.5" transform="rotate(-90 144.8 44.5)">PB6</text>
<text x="146.6" y="44.5" transform="rotate(-90 146.6 44.5)">PB5</text>
<text x="148.3" y="44.5" transform="rotate(-90 148.3 44.5)">PB4</text>
<text x="150.1" y="44.5" transform="rotate(-90 150.1 44.5)">PB3</text>
<text x="151.9" y="45.3" transform="rotate(-90 151.9 45.3)">PA15</text>
<text x="153.7" y="45.3" transform="rotate(-90 153.7 45.3)">PA14</text>
<text x="154.1" y="46.9">VDD</text>
<text x="243.6" y="47.7">GND</text>
<text x="128.6" y="48.7">PC13</text>
<text x="128.6" y="50.5">PC14</text>
<text x="128.6" y="52.3">PC15</text>
<text x="153.8" y="52.3">PA12</text>
<text x="153.8" y="50.5">PA13</text>
<text x="154.5" y="48.7">VSS</text>
<text x="198.3" y="52.3">D+OUT</text>
<text x="204.6" y="50.5">VBUS</text>
<text x="205.3" y="52.3">D+IN</text>
<text x="243.6" y="53">D-</text>
<text x="243.6" y="51.2">D+</text>
<text x="243.6" y="49.4">ID</text>
<text x="128.6" y="54.1">PF0</text>
<text x="128.6" y="55.8">PF1</text>
<text x="128.6" y="57.6">NRST</text>
<text x="128.6" y="59.4">VSSA</text>
<text x="153.8" y="55.8">PA10</text>
<text x="153.8" y="54.1">PA11</text>
<text x="154.7" y="59.4">PA8</text>
<text x="154.7" y="57.6">PA9</text>
<text x="198.3" y="55.8">GND</text>
<text x="198.3" y="54.1">D-OUT</text>
<text x="205.6" y="54.1">D-IN</text>
<text x="243.6" y="54.8">VBUS</text>
<text x="243.6" y="58.3">GND</text>
<text x="84.5" y="63">NC</text>
<text x="84.5" y="61.2">Vin</text>
<text x="87.1" y="65.6">GND</text>
<text x="89.5" y="63">TRIM</text>
<text x="90.1" y="61.2">Vout</text>
<text x="128.6" y="61.2">VDDA</text>
<text x="128.6" y="62.9">PA0</text>
<text x="128.6" y="64.7">PA1</text>
<text x="153.8" y="64.7">PB13</text>
<text x="153.8" y="62.9">PB14</text>
<text x="153.8" y="61.2">PB15</text>
<text x="128.6" y="66.5">PA2</text>
<text x="134.1" y="70.6" transform="rotate(-90 134.1 70.6)">PA3</text>
<text x="135.9" y="70.6" transform="rotate(-90 135.9 70.6)">PA4</text>
<text x="137.7" y="70.6" transform="rotate(-90 137.7 70.6)">PA5</text>
<text x="139.4" y="70.6" transform="rotate(-90 139.4 70.6)">PA6</text>
<text x="141.2" y="70.6" transform="rotate(-90 141.2 70.6)">PA7</text>
<text x="143" y="70.6" transform="rotate(-90 143 70.6)">PB0</text>
<text x="144.8" y="70.6" transform="rotate(-90 144.8 70.6)">PB1</text>
<text x="146.6" y="70.6" transform="rotate(-90 146.6 70.6)">PB2</text>
<text x="148.3" y="70.6" transform="rotate(-90 148.3 70.6)">PB10</text>
<text x="150.1" y="70.6" transform="rotate(-90 150.1 70.6)">PB11</text>
<text x="151.9" y="70.6" transform="rotate(-90 151.9 70.6)">VSS</text>
<text x="153.7" y="70.6" transform="rotate(-90 153.7 70.6)">VDD</text>
<text x="153.8" y="66.5">PB12</text>
<text x="72.9" y="90.5">VDD</text>
<text x="74.7" y="95">HOLD</text>
<text x="77.6" y="93.2">SI</text>
<text x="76" y="96.7">CLK</text>
<text x="76.8" y="98.5">AO</text>
<text x="77" y="99.9">SO</text>
<text x="73.5" y="102.9" transform="rotate(-90 73.5 102.9)">GND2</text>
<text x="75.3" y="102.9" transform="rotate(-90 75.3 102.9)">GND1</text>
<text x="71.3" y="123.2">NC1</text>
<text x="71.3" y="120.7">NC2</text>
<text x="76" y="125.2">CLK</text>
<text x="77" y="121.1" transform="rotate(-90 77 121.1)">VDD</text>
<text x="77.6" y="123.4">SI</text>
<text x="73.5" y="131.6" transform="rotate(-90 73.5 131.6)">GND2</text>
<text x="76.8" y="127">AO</text>
<text x="77.2" y="131.6" transform="rotate(-90 77.2 131.6)">GND1</text>
<text x="153.8" y="183.9">IN</text>
<text x="157.5" y="183.9">OUT</text>
<text x="157.5" y="185.6">OUT</text>
<text x="157.4" y="189.2">GND</text>
</g>
<g font-size="1.6" fill="#00f">
<text x="73.3" y="63" transform="rotate(90 73.3 63)">+</text>
<text x="52" y="89.6" transform="rotate(90 52 89.6)">+</text>
<text x="167.6" y="185.6" transform="rotate(90 167.6 185.6)">+</text>
</g>
<g font-size="1.3">
<text x="30.8" y="1.3">5</text>
<text x="88.8" y="1.3">4</text>
<text x="146.9" y="1.3">3</text>
<text x="205" y="1.3">2</text>
<text x="263.1" y="1.3">1</text>
<text x=".5" y="28.4">D</text>
<text x="292.6" y="28.4">D</text>
<text x=".5" y="79.5">C</text>
<text x="292.6" y="79.5">C</text>
<text x=".5" y="130.6">B</text>
<text x="292.6" y="130.6">B</text>
<text x=".5" y="181.7">A</text>
<text x="292.6" y="181.7">A</text>
<text x="30.8" y="207.4">5</text>
<text x="88.8" y="207.4">4</text>
<text x="146.9" y="207.4">3</text>
<text x="205" y="207.4">2</text>
<text x="263.1" y="207.4">1</text>
</g>
</svg>
